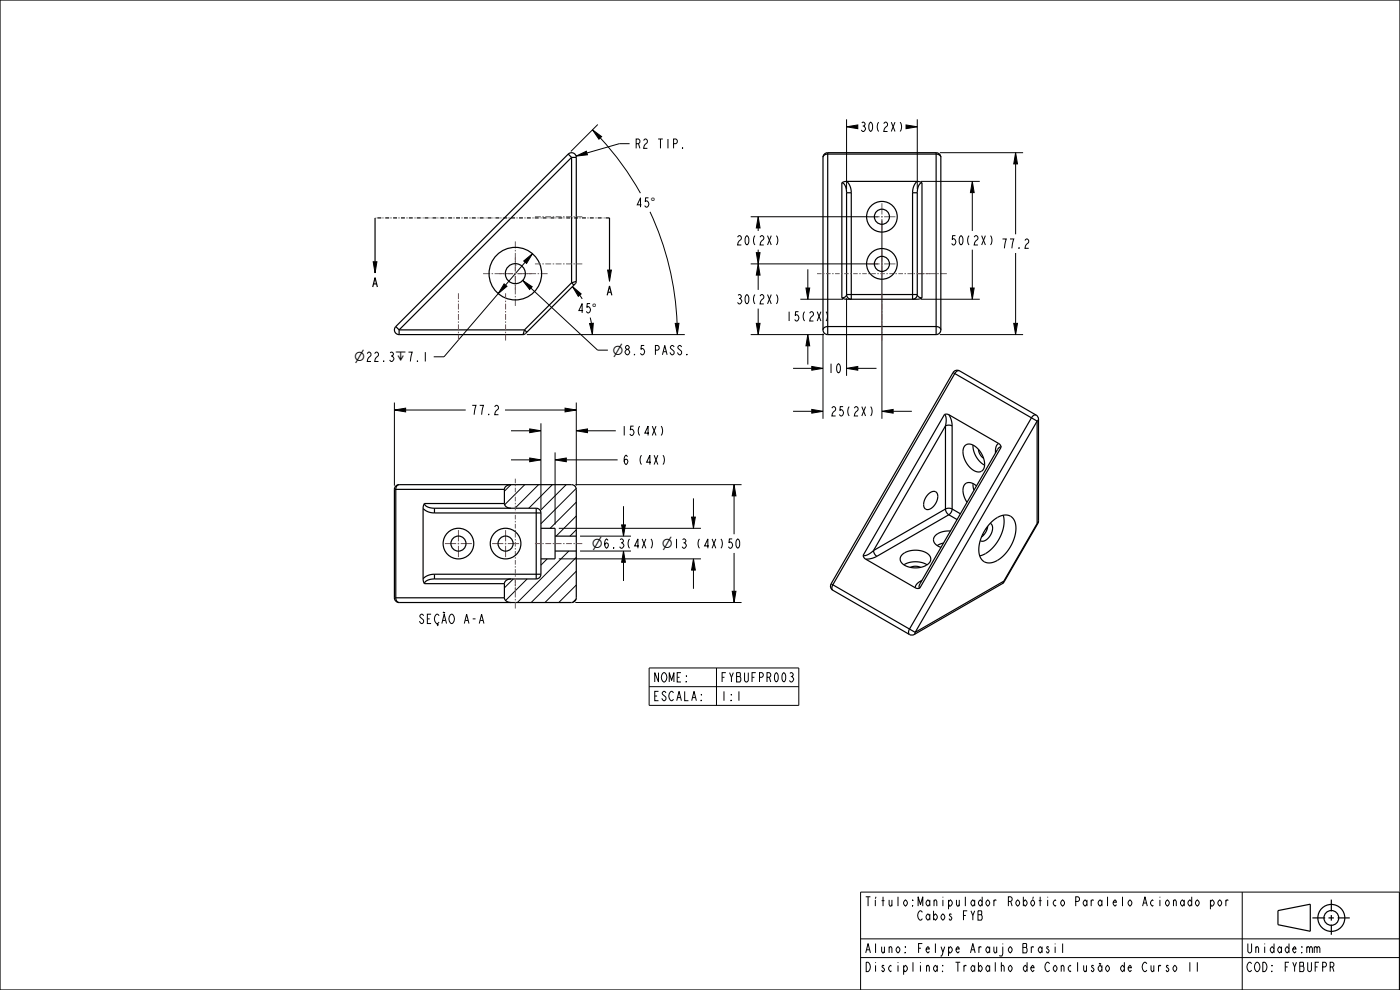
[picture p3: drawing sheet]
<svg xmlns="http://www.w3.org/2000/svg" width="594mm" height="420mm" viewBox="0 0 594 420" stroke-linecap="round" stroke-linejoin="round" font-family="sans-serif">
<g fill="none" stroke="#000" stroke-width=".42">
<path d="M251.4 55.1l3.9 2.9-1.2 1.1zM253.6 52.8l-11.4 11.4M254.7 58.5a122.9 122.9 0 0 1 17 23.4M359.2 53.8l4.7-.8v1.6zM359.2 50.6v29.6M384.4 53l4.8 .8-4.8 .8zM389.2 50.6v29.6M244.4 66.2l4.4-2.1 .4 1.6zM267.1 61h-4.3l-13.8 3.9M390.7 77h25M398.8 64.8h35.3M412.5 77l.8 4.7h-1.6z"/>
<path d="M430.9 64.8l.8 4.7h-1.6zM430.9 69.5v29.9M275.8 89.9a122.9 122.9 0 0 1 11.5 47.3M318.5 92h54.1M321.7 92l.8 4.7h-1.6zM321.7 96.7v1.3M374.2 93.5v84.2M412.5 81.7v16.3M158.3 111.1h1.6l-.8 4.7zM221.8 119l4 2.6-1.1 1.2zM222.2 110.7l3.7-3.1-2.5 4.2zM222.8 111.2l-8.3 9.7"/>
<path d="M257.8 114.6h1.6l-.8 4.7zM318.5 112h54.1M320.9 107.2h1.6l-.8 4.8zM321.7 112l.8 4.7h-1.6zM321.7 105.9v1.3M321.7 116.7v6.3M342.8 114.3v7.9M412.5 105.9v16.3M430.9 107.3v29.9M211.4 124.6l-23 26.8h-4.4M213.9 120.4l1.2 1.1-3.7 3.1zM225.3 122.2l28.3 26.3h4.3"/>
<path d="M242.9 121.6l3.7 3.1-1.2 1zM246 125.2l1 1.6M250.2 137.3l1.5-.2-.4 4.9zM250.4 134.7l.5 2.5M286.5 137.2h1.6l-.7 4.8zM320.9 137.2h1.6l-.8 4.8zM321.7 130.9v6.3M339.6 127h18.1M342 122.2h1.5l-.7 4.8zM359.2 126.5v32.9M390.7 127h25M411.7 122.2h1.6l-.8 4.8z"/>
<path d="M430.1 137.2h1.6l-.8 4.8zM223.5 142h67M318.5 142h31.1M336.5 156.3h7.9M342.8 142l.7 4.7h-1.5zM342.8 146.7v8M344.4 155.5l4.8 .8-4.8 .8zM349.2 141.5v36.2M359.2 156.3l4.7-.8v1.6zM363.9 156.3h8M398.8 142h35.3M167.3 174l4.8-.8v1.5z"/>
<path d="M167.3 170.8v35.2M172.1 174h25.5M214.3 174h25.4M229.5 179.6v36.4M239.7 173.2l4.8 .8-4.8 .7zM244.5 170.8v35.2M336.5 174.5h7.9M344.4 173.7l4.8 .8-4.8 .8zM374.2 174.5l4.7-.8v1.6zM378.9 174.5h8M216.8 195.1h7.9M216.8 182.8h7.9"/>
<path d="M224.7 194.3l4.8 .8-4.8 .8zM224.7 182l4.8 .8-4.8 .8zM235.5 195.1l4.8-.8v1.6zM235.5 191.9v30.6M240.3 195.1h21.7M244.5 182.8l4.8-.8v1.6zM249.3 182.8h12M216.8 205.6l-2.8 2.8M222.6 205.6l-8.5 8.5M228.5 205.6l-10 10M234.4 205.6l-10 10M240.2 205.6l-11 11"/>
<path d="M244.1 205.6h70.5M244.5 207.2l-15 15M244.5 213l-11.1 11.1M244.5 218.9l-8.5 8.6M264.5 214.8v7.9M293.4 219.4h1.6l-.8 4.7zM294.2 211.4v8M311.5 205.6l.8 4.8h-1.6zM311.5 210.4v16.2M232.2 237.1l-2.7 2.7M237.1 237.1h60.3M237.1 224.1h60.3"/>
<path d="M241.3 233.8l-21.8 21.8M244.5 224.8l-2.7 2.7M244.5 236.5l-19.1 19.1M246.1 233.8h21.6M246.1 227.5h21.6M263.8 222.7h1.5l-.8 4.8zM264.5 233.8l.8 4.7h-1.5zM264.5 238.5v8M294.2 237.1l.8 4.8h-1.6zM311.5 234.6v16.3M217.8 245.6l-3.8 3.8M223.7 245.6l-9.2 9.2"/>
<path d="M244.1 255.6h70.5M244.4 254.1l-1.4 1.4M244.5 242.3l-13.3 13.3M244.5 248.2l-7.4 7.4M294.2 241.9v7.9M310.7 250.9h1.6l-.8 4.7zM275.4 283.4h63.5v15.9h-63.5zM275.4 291.3h63.5M304 283.4v15.9M527.1 378.5v41.5M365.1 398.3h228.6M520.1 381.8v2.6"/>
<path d="M521.1 382.1l-.6-.3-.4 .6M365.1 406.2h228.6M508 408.2v4M365.1 420v-41.5h228.6v41.5"/>
</g>
<g fill="#000">
<path d="M251.4 55.1l3.9 2.9-1.2 1.1zM359.2 53.8l4.7-.8v1.6zM384.4 53l4.8 .8-4.8 .8zM244.4 66.2l4.4-2.1 .4 1.6zM412.5 77l.8 4.7h-1.6zM430.9 64.8l.8 4.7h-1.6zM321.7 92l.8 4.7h-1.6zM158.3 111.1h1.6l-.8 4.7zM221.8 119l4 2.6-1.1 1.2zM222.2 110.7l3.7-3.1-2.5 4.2zM257.8 114.6h1.6l-.8 4.7zM321.7 112l.8 4.7h-1.6z"/>
<path d="M320.9 107.2h1.6l-.8 4.8zM213.9 120.4l1.2 1.1-3.7 3.1zM242.9 121.6l3.7 3.1-1.2 1zM342 122.2h1.5l-.7 4.8zM411.7 122.2h1.6l-.8 4.8zM250.2 137.3l1.5-.2-.4 4.9zM286.5 137.2h1.6l-.7 4.8zM320.9 137.2h1.6l-.8 4.8zM342.8 142l.7 4.7h-1.5zM344.4 155.5l4.8 .8-4.8 .8zM359.2 156.3l4.7-.8v1.6zM430.1 137.2h1.6l-.8 4.8z"/>
<path d="M167.3 174l4.8-.8v1.5zM239.7 173.2l4.8 .8-4.8 .7zM344.4 173.7l4.8 .8-4.8 .8zM374.2 174.5l4.7-.8v1.6zM224.7 194.3l4.8 .8-4.8 .8zM224.7 182l4.8 .8-4.8 .8zM235.5 195.1l4.8-.8v1.6zM244.5 182.8l4.8-.8v1.6zM311.5 205.6l.8 4.8h-1.6zM263.8 222.7h1.5l-.8 4.8zM264.5 233.8l.8 4.7h-1.5zM293.4 219.4h1.6l-.8 4.7z"/>
<path d="M294.2 237.1l.8 4.8h-1.6zM310.7 250.9h1.6l-.8 4.7z"/>
</g>
<g fill="none" stroke="#000" stroke-width=".51">
<path d="M0 0h594v420h-594zM241.1 65.4a2 2 0 0 1 2.2-.5 2 2 0 0 1 1.2 1.9M241.1 65.4l-73.2 73.1M241.1 65.4l1.4 1.4M242.5 66.8l-73.2 73.2M242.5 66.8v53.2M242.5 66.8h2M244.5 66.8v52.6M349.2 66.8l.6-1 1.4-.4h46l1.4 .4 .6 1M349.2 66.8v73.2M351.2 64.8l-1.4 .6-.6 1.4M351.2 64.8v77.2"/>
<path d="M351.2 64.8h46M357.2 77.5a3.4 3.4 0 0 1 2 4v.3M357.2 77.5v48.9M359.3 77l1.4 2.1 .5 2.7M359.3 77l-2.1 .5M359.3 77h29.8M389.1 77l2.1 .5M389.1 77l-1.4 2.1-.5 2.7M391.2 77.5a3.4 3.4 0 0 0-2 4v.3M391.2 77.5v48.9M397.2 64.8l1.4 .6 .6 1.4M397.2 64.8v77.2"/>
<path d="M399.2 66.8v73.2M159.1 92.5v18.6M258.6 92.5v22.1M359.2 81.8v43.2M359.2 81.8h2M361.2 81.8v45.2l-1.4-.6-.6-1.4M387.2 81.8v45.2l1.4-.6 .6-1.4M387.2 81.8h2M389.2 81.8v43.2M242.5 120l1 1M242.5 120l-20 20M244.5 119.4l-.4 1-21.2 21.1-1 .5"/>
<path d="M244.5 119.4l-2 .6M158.1 121.8l1-4 1 4M158.5 120.4h1.2M167.9 138.5a2 2 0 0 0-.4 2.2 2 2 0 0 0 1.8 1.3M167.9 138.5l1.4 1.5M169.3 140v2M169.3 140h53.2M222.5 140l-.6 2M222.5 140l1 .9M257.6 125.3l1-4 1 4M258 124h1.2M349.2 140a2 2 0 0 0 2 2"/>
<path d="M349.2 140l.6-1 1.4-.5h46l1.4 .5 .6 1M357.2 126.4l2.1 .6 29.9-.1 2-.5M359.2 125l-.5 .9-1.5 .5M359.2 125h30M389.2 125l.5 .9 1.5 .5M399.2 140l-.6 1.4-1.4 .6M169.3 142h52.6M351.2 142h46M404.4 158.1l-51.8 89.6M404.4 158.1l35.6 20.6M407.1 157.3l-1.5-.2-1.2 1M407.1 157.3l-1 .1-1 1.1-51.7 89.6-.5 1.4 .5 .9"/>
<path d="M407.1 157.3l32.5 18.8M400.7 175.8a4.9 4.9 0 0 1 .4 4.9M400.7 175.8l1-.1 .9 .3M400.7 175.8l-34.5 59.8M402.6 176l1.1 2.4 .3 2.3M402.6 176l21.1 12.1M439.6 176.1l.9 .9 .1 .8M439.6 176.1l-1 .1-1 1.1-51.7 89.6-.4 1.4 .4 .9M440 178.7l-51.7 89.6M440 178.7v43.4M440.6 177.8l-.6 .9M440.6 177.8v43.1"/>
<path d="M401.1 180.7l1.5-.3 1.4 .3M401.1 180.7l-30.5 52.9M401.1 180.7v35.2M404 180.7v35.2M422.4 191.3l.3 .3M422.4 191.3v.9M423.7 188.1l.7 .7 .4 .9M423.7 188.1a3.4 3.4 0 0 0-1.3 3.2M424.8 189.7l-.7 .1-.9 1-32.8 56.8-.5 1.3 .3 .6M424.8 189.7l-34.6 59.8M167.3 207.6v46M167.3 207.6h46.7"/>
<path d="M169.3 205.6l-1.4 .6-.6 1.4M169.3 205.6h73.2l1.4 .6 .6 1.4v46l-.3 1-.7 .7-1 .3h-73.2M169.3 205.6l-1 .6-.4 1.4v46l.4 1.4 1 .6M179.5 215.7l2.1 1.4 2.7 .5M179.5 215.7v29.8M180.1 213.6l-.6 2.1M180.1 213.6a3.4 3.4 0 0 0 3.9 2h.3M180.1 213.6h33.9M184.3 215.6v2M184.3 217.6h45.2M184.3 215.6h43.2M214 213.6a2.45 2.45 0 0 0 2.8 2"/>
<path d="M214 207.6v6M216.8 205.6a2.52 2.52 0 0 0-2.8 2M227.5 215.6l1.4 .6 .6 1.4M227.5 215.6v30M229.5 217.6v26M401.1 215.9l.5 1.4 1 1.1M401.1 215.9l1.5-.3 1.4 .3M401.1 215.9l-30.5 17.7M402.6 218.4l3.5 2M402.6 218.4l-30.6 17.6M404 215.9l-.4 1.4-1 1.1M404 215.9l3.5 2.1"/>
<path d="M425.6 218.6a15.7 15.7 0 0 1-9.9 17.2M229.5 224.1h6v13h-6M235.5 233.8h9M235.5 227.5h9M366.2 235.6l.4 1 .7 .6M367.3 237.2l21.1 12.2M370.6 233.6a4.9 4.9 0 0 1-4.4 2M370.6 233.6l.4 1.4 1 1M372 236l-2.1 .9-2.6 .3M416.9 226.7l.5 .3M418.3 224.2l.5 .3M420.4 221.7a7.3 7.3 0 0 1 8.3-2.7 6.7 6.7 0 0 1 2.1 7.8 15.5 15.5 0 0 1-10.3 12 4.6 4.6 0 0 1-5.2-5.7 17.6 17.6 0 0 1 5.1-11.4z"/>
<path d="M440 222.1l.3 .1M440 222.1l-14.1 24.5M440.3 222.2l-14.2 24.5M440.6 220.9l-.6 1.2M440.6 220.9l-.3 1.3M167.3 253.6l.6 1.4 1.4 .6M167.3 253.6h46.7M179.5 245.5l.6 2.1M180.1 247.6h33.9M184.3 243.6l-2.7 .5-2.1 1.4M184.3 245.6a3.8 3.8 0 0 0-4.2 2M184.3 243.6v2"/>
<path d="M184.3 245.6h43.2M184.3 243.6h45.2M214 253.6a2.45 2.45 0 0 0 2.8 2M214 247.6v6M216.8 245.6a2.52 2.52 0 0 0-2.8 2M229.5 243.6l-.6 1.4-1.4 .6M352.6 247.7a2 2 0 0 0 .8 2.7M352.6 247.7l35.7 20.6M353.4 250.4l32.5 18.8M388.4 249.4l.9 .3 .9-.2M390.4 246.6l.4 .2M390.4 246.6a3.4 3.4 0 0 0-2 2.8"/>
<path d="M391.2 246.2l-.8 .4M425.2 247.6l-37.3 21.6M425.9 246.6l-.7 1M425.9 246.6l.2 .1M425.9 246.6l-37.6 21.7M426.1 246.7l-.9 .9M387.9 269.2l-1.2 .2-.8-.2M388.3 268.3l-.4 .9M542.2 386.3l13.7-2.7v11.5l-13.7-2.8zM556.8 389.4h5.5M563.7 389.4h2.3M564.9 381.7v5"/>
<path d="M564.9 388.2v2.4M564.9 392.3v4.3M567.5 389.4h5.2"/>
<circle cx="218.7" cy="116.1" r="11.2"/>
<circle cx="564.9" cy="389.4" r="5.7"/>
<circle cx="564.9" cy="389.4" r="3.1"/>
</g>
<path d="M258.6 92.5h-99.5" fill="none" stroke="#000" stroke-width=".51" stroke-dasharray="1.7 .5 .2 .3 .2 .5" stroke-linecap="butt"/>
<g fill="none" stroke="#785055" stroke-width=".42">
<path d="M205 116.1h2.9M208.6 116.1h.6M209.8 116.1h3M213.5 116.1h.6M214.7 116.1h3M218.3 116.1h.7M218.7 102.4v3M218.7 106v.6M218.7 107.3v3M218.7 110.9v.6M218.7 112.2v2.9M218.7 115.8v.6"/>
<path d="M218.7 117v3M219.6 116.1h3M223.2 116.1h.7M224.5 116.1h3M228.1 116.1h.6M229.4 116.1h2.9M389.5 116.1h2.8M393 116.1h.6M394.2 116.1h2.8M397.7 116.1h.6M398.9 116.1h2.8M218.7 120.7v.6"/>
<path d="M218.7 121.9v3M218.7 125.5v.7M218.7 126.8v3M218.7 246v2.8M218.7 249.4v.6M218.7 250.7v2.8M218.7 254.1v.6M218.7 255.4v2.8"/>
</g>
<!-- layer: 02___PRT_ALL_AXES -->
<g fill="none" stroke="#785055" stroke-width=".42">
<path d="M227 92h2.5M230.1 92h.6M231.4 92h2.5M234.5 92h.6M235.8 92h2.5M238.9 92h.6M240.2 92h2.5M243.3 92h.6M244.6 92h2.5M368.4 92h4.8M373.9 92h.6M374.2 86.2v4.8"/>
<path d="M374.2 91.6v.7M374.2 92.9v4.8M375.1 92h4.8M211.9 116.1h1.9M214.5 116.1h.6M215.7 116.1h2M218.3 116.1h.7M218.7 112.5h.1M218.7 109.3v2M218.7 111.9v.6M218.7 113.2v1.9M218.7 115.8v.6"/>
<path d="M218.7 117v2M218.7 119.6v.7M219.6 116.1h2M222.2 116.1h.6M223.5 116.1h1.9M227 112h2.5M230.1 112h.6M231.4 112h2.5M234.5 112h.6M235.8 112h2.5M238.9 112h.6M240.2 112h2.5"/>
<path d="M243.3 112h.6M244.6 112h2.5M346.6 116.1h2M349.2 116.1h.6M350.5 116.1h1.9M353.1 116.1h.6M354.3 116.1h2M356.9 116.1h.6M358.2 116.1h1.9M360.7 116.1h.7M362 116.1h1.9M364.6 116.1h.6"/>
<path d="M365.8 116.1h2M368.4 116.1h.6M368.4 112h4.8M369.7 116.1h1.9M372.2 116.1h.7M373.5 116.1h1.9M373.9 112h.6M374.2 106.2v4.8M374.2 111.6v.7M374.2 112.9v4.8M375.1 112h4.8M376.1 116.1h.6"/>
<path d="M377.3 116.1h2M379.9 116.1h.6M381.2 116.1h1.9M383.7 116.1h.7M385 116.1h2M387.6 116.1h.6M388.9 116.1h1.9M391.4 116.1h.7M392.7 116.1h1.9M194.5 124.4v2.5M194.5 127.5v.7M194.5 128.8v2.5"/>
<path d="M194.5 131.9v.7M194.5 133.2v2.5M194.5 136.3v.7M194.5 137.6v2.5M214.5 124.4v2.5M214.5 127.5v.7M214.5 128.8v2.5M214.5 131.9v.7M214.5 133.2v2.5M214.5 136.3v.7M214.5 137.6v2.5M218.7 120.9v2"/>
<path d="M374.2 124.4v2.5M374.2 127.5v.7M374.2 128.8v2.5M374.2 131.9v.7M374.2 133.2v2.5M374.2 136.3v.7M374.2 137.6v2.5M194.5 140.7v.7M194.5 142v2.5M214.5 140.7v.7M214.5 142v2.5M374.2 140.7v.7"/>
<path d="M374.2 142v2.5M218.7 203.1v1.9M218.7 205.6v.7M218.7 206.9v1.9M218.7 209.5v.6M218.7 210.7v2M218.7 213.3v.7M218.7 214.6v1.9M218.7 217.2v.6M218.7 218.4v2M188.8 230.6h4.8M194.2 230.6h.6"/>
<path d="M194.5 224.9v4.8M194.5 230.3v.6M194.5 231.6v4.8M195.5 230.6h4.8M208.8 230.6h4.8M214.2 230.6h.6M214.5 224.9v4.8M214.5 230.3v.6M214.5 231.6v4.8M215.5 230.6h4.8M218.7 221v.6M218.7 222.3v1.9"/>
<path d="M218.7 224.8v.7M218.7 226.1v1.9M218.7 228.7v.6M218.7 229.9v2M218.7 232.5v.6M218.7 233.8v1.9M218.7 236.3v.7M218.7 237.6v1.9M227 230.6h2.5M230.1 230.6h.6M231.4 230.6h2.5M234.5 230.6h.6"/>
<path d="M235.8 230.6h2.5M238.9 230.6h.6M240.2 230.6h2.5M243.3 230.6h.6M244.6 230.6h2.5M218.7 240.2v.6M218.7 241.4v2M218.7 244v.6M218.7 245.3v1.9M218.7 247.9v.6M218.7 249.1v2"/>
</g>
<g fill="none" stroke="#000" stroke-width=".51">
<path d="M409.5 189a3.8 3.8 0 0 1 5.2 1.1 7.7 7.7 0 0 1 2.3 9.4 3.6 3.6 0 0 1-5.3-1 7.7 7.7 0 0 1-2.3-9.4zM412.8 188.8a10 10 0 0 0 4.9 8.5M415.2 190.7a5.1 5.1 0 0 0 2.1 3.7M393.8 209.8a2.26 2.26 0 0 1 3.9-.4 5.6 5.6 0 0 1-4.4 6.8 2.8 2.8 0 0 1-.9-4.4zM412.8 205.1l.4 2.9M414.3 206.2a3.3 3.3 0 0 0-5.1-.5 7 7 0 0 0 1.1 7.4M382.8 235.3a9 9 0 0 1 11.7 .5 2.95 2.95 0 0 1-2.2 4.4 8.2 8.2 0 0 1-10.2-2.2l-.1-1.5zM393.3 239.6a10 10 0 0 0-9.8 0M400.3 230.4l-2.7 1.1M403.3 225.3a6.8 6.8 0 0 0-7.1 3 3.4 3.4 0 0 0 3 3.9M419.1 223.2a6.8 6.8 0 0 1-2.7 4.6M420.1 222a3.2 3.2 0 0 1 .4 4.6 3.7 3.7 0 0 1-4.6 2.8"/>
<path d="M386.3 240.7a5.1 5.1 0 0 1 4.3 0"/>
<circle cx="374.2" cy="92" r="6.5"/>
<circle cx="374.2" cy="92" r="3.2"/>
<circle cx="218.7" cy="116.1" r="4.3"/>
<circle cx="374.2" cy="112" r="6.5"/>
<circle cx="374.2" cy="112" r="3.2"/>
<circle cx="194.5" cy="230.6" r="6.5"/>
<circle cx="194.5" cy="230.6" r="3.2"/>
<circle cx="214.5" cy="230.6" r="6.5"/>
<circle cx="214.5" cy="230.6" r="3.2"/>
</g>
<g font-size="5.5">
<text x="275.9" y="87.9">°</text>
<text x="251.2" y="132.7">°</text>
<text x="150.3" y="153.4">⌀22.3↧7.1</text>
<text x="150.3" y="153.4">⌀</text>
<text x="167.7" y="153.4">↧</text>
<text x="259.9" y="150.5">⌀8.5 PASS.</text>
<text x="259.9" y="150.5">⌀</text>
<text x="251.1" y="232.6">⌀6.3(4X) ⌀13 (4X) 50</text>
<text x="251.1" y="232.6">⌀</text>
<text x="280.8" y="232.6">⌀</text>
</g>
<g font-size="5.2">
<text x="364.7" y="55.8">30(2X)</text>
<text x="269.1" y="62.9">R2 TIP.</text>
<text x="269.6" y="87.9">45°</text>
<text x="312.2" y="103.9">20(2X)</text>
<text x="403" y="103.9">50(2X)</text>
<text x="424.6" y="105.3">77.2</text>
<text x="312.2" y="128.9">30(2X)</text>
<text x="244.8" y="132.7">45°</text>
<text x="333.2" y="136.2">15(2X)</text>
<text x="351" y="158.3">10</text>
<text x="199.6" y="175.9">77.2</text>
<text x="352.2" y="176.5">25(2X)</text>
<text x="263.3" y="184.7">15(4X)</text>
<text x="264" y="197.1">6 (4X)</text>
<text x="177.8" y="264.5">SEÇÃO A-A</text>
<text x="277" y="289.3">NOME:</text>
<text x="305.6" y="289.3">FYBUFPR003</text>
<text x="277" y="297.3">ESCALA:</text>
<text x="305.6" y="297.3">1:1</text>
<text x="366.7" y="384.4">Título:Manipulador Robótico Paralelo Acionado por</text>
<text x="388.4" y="390.4">Cabos FYB</text>
<text x="366.7" y="404.3">Aluno: Felype Araujo Brasil</text>
<text x="528.6" y="404.3">Unidade:mm</text>
<text x="366.7" y="412.2">Disciplina: Trabalho de Conclusão de Curso II</text>
<text x="528.6" y="412.2">COD: FYBUFPR</text>
</g>
</svg>
